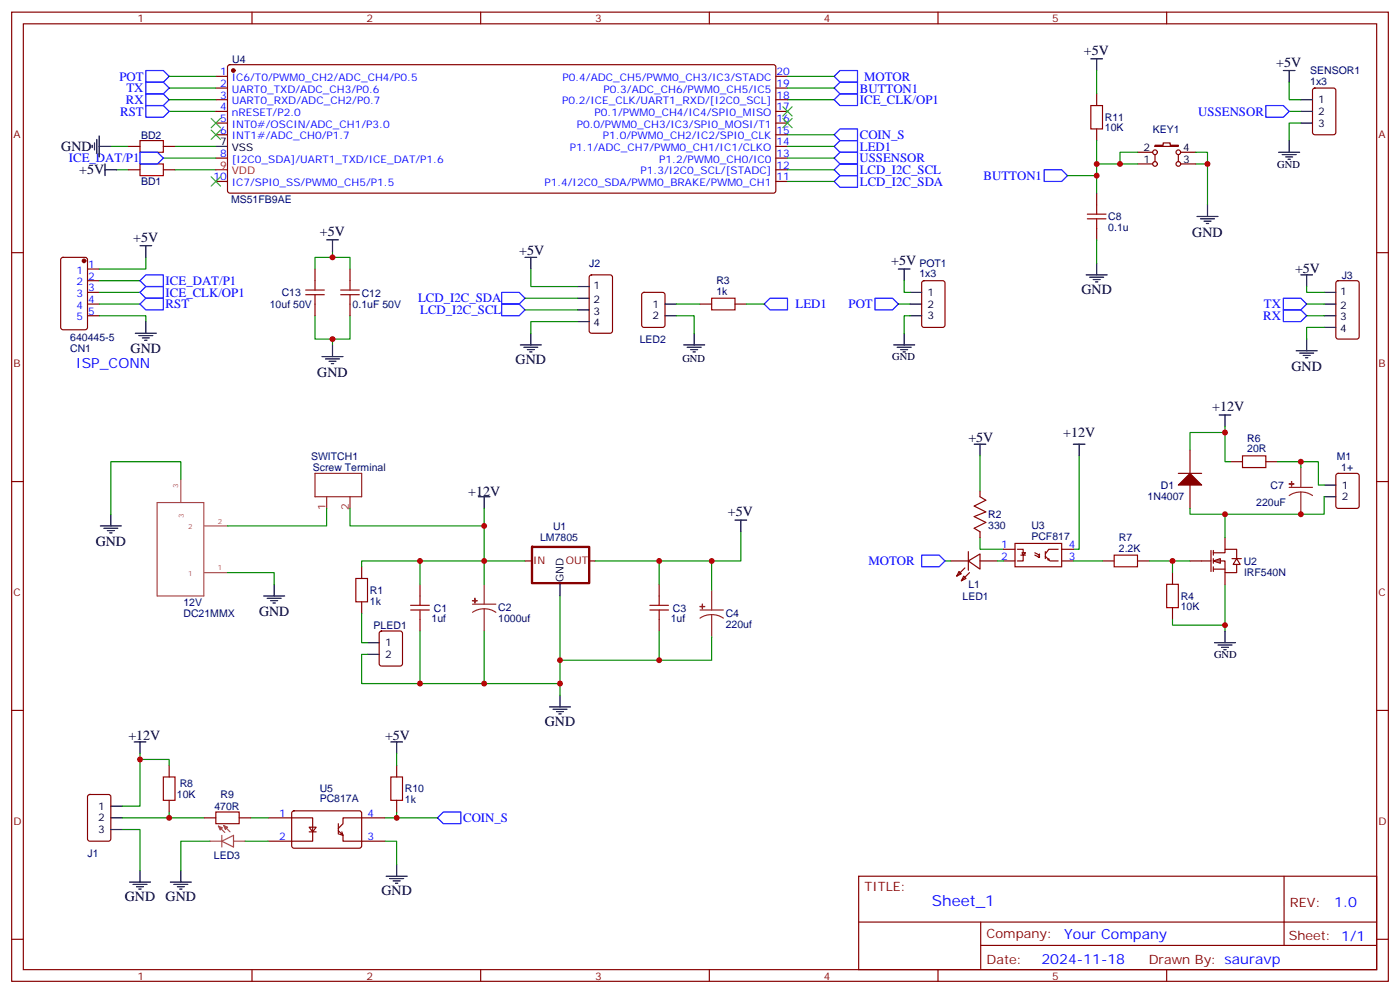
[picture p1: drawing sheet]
<svg xmlns="http://www.w3.org/2000/svg" width="423mm" height="300mm" viewBox="0 0 423 300" stroke-linecap="round" stroke-linejoin="round" font-family="sans-serif">
<g fill="none" stroke="#870000" stroke-width=".35">
<path d="M3.5 3.7h416.3v292.8h-416.3zM7.1 7.2h409.2v285.7h-409.2zM76.2 3.7v3.5M145.3 3.7v3.5M214.5 3.7v3.5M283.6 3.7v3.5M352.8 3.7v3.5M3.5 76.3h3.6M416.3 76.3h3.5M278.9 85l.5-.2h5.6l.7 .4 .1 13-.5 .7h-5.9l-.7-.4v-13zM359.8 136v7M3.5 145.5h3.6"/>
<path d="M296.3 148.3v1.8l1.8 1-3.5 1.8 3.5 1.8-3.5 1.4 3.5 1.7-3.5 1.8 1.7 1.1v1.7M356.3 143h7.1M359.8 146.5v7.1M416.3 145.5h3.5M287.5 169.5h5.3M290 172.6l.7 .8-1.4 .7zM291.4 174.1l.7 .7-1.4 .7zM291.7 171.6l-2.4 2.5M292.8 169.5l3.5-2.1v4.5zM292.8 166.7v5.6M293.2 173l-2.5 2.5M296.3 169.5h5.3"/>
<path d="M303.4 165.9h3.5M303.4 169.5h3.5M306.9 164.2h14.1v7h-14.1zM307.6 165.9h1.8v1.1M308.7 167.7h1.4M309 167h1.1l-.7 .7zM309.4 167.7v1.8h-1.8M312.9 167l1.4 .7M312.9 167.7l1.4 .7v-.3M314 168.4h.3M314 167.7h.3M314.3 167.4v.3"/>
<path d="M316.1 166.7v2.1M316.1 168.1l1.4 1.4h2.5M317.1 168.8v.3h-.3M320 165.9h-2.9l-1 1.5M321 165.9h3.6M321 169.5h3.6M3.5 214.6h3.6M416.3 214.6h3.5M259.6 264.7h156.7v28.2h-156.7zM259.7 278.6h156.4M296.6 278.6v14.1M388.3 264.7v20.9"/>
<path d="M3.5 283.8h3.6M76.2 292.9v3.6M145.3 292.9v3.6M214.5 292.9v3.6M283.6 292.9v3.6M296.6 285.6h119.5M352.8 292.9v3.6M416.3 283.8h3.5"/>
</g>
<path d="M389.8 147.2h7.1M393.3 148.7l1.9 .2 1.7 .8M393.3 148.7l-1.8 .2-1.7 .8M393.3 141.3v5.9M393.3 148.7v6.7" fill="none" stroke="#8c2424" stroke-width=".35"/>
<g fill="#8c2424" stroke="#8c2424" stroke-width=".35">
<path d="M389.8 146.2h1.4z"/>
<path d="M390.5 145.5l.1 1.4z"/>
</g>
<path d="M271.6 91.9h3.6M273.4 84.8v3.5h1.8M275.2 95.4h-1.8v5.3M296.3 137.7v10.6M326.3 137.7v28.2h-1.7M285.8 169.5h1.7M296.3 162.4v3.5h7.1M301.6 169.5h1.8M370.4 176.5v14.1" fill="none" stroke="#008700" stroke-width=".35"/>
<path d="M356.3 146.5l3.5-3.5 3.6 3.5z" fill="#870000" stroke="#870000" stroke-width=".35"/>
<g fill="none" stroke="#000" stroke-width=".35">
<path d="M271.6 81.3h3.6M273.4 81.3v3.5M275.2 95.4h3.5M275.2 88.3h3.5M275.2 91.9h3.5M270.2 104.2h6.4M271.3 104.9h4.2M272.3 105.6h2.2M273 106.3h.8M273.4 100.7v3.5M294.6 134.2h3.5M296.3 134.2v3.5"/>
<path d="M324.6 134.2h3.5M326.3 134.2v3.5M368.7 125.4h3.5M370.4 125.4v3.5"/>
</g>
<path d="M264.6 90.1h5.3l1.7 1.8-1.7 1.7h-5.3z" fill="none" stroke="#00f" stroke-width=".35"/>
<g fill="#fff" stroke="#870000" stroke-width=".35">
<path d="M366.9 169.5l2.1-.7v1.4z"/>
<path d="M373.9 168.8l1.1 1.7h-2.1z"/>
</g>
<g fill="none" stroke="#870000" stroke-width=".35">
<path d="M69 19.8l.5-.3 164.7 .1 .4 .6v37.4l-.2 .5-.5 .2h-164.4l-.5-.2-.2-.5v-37.4zM65.3 23.1h3.5M65.3 26.6h3.5M65.3 30.1h3.5M65.3 33.7h3.5M65.3 37.2h3.5M234.6 23.1h3.5M234.6 26.6h3.5M234.6 30.1h3.5M234.6 33.7h3.5M234.6 37.2h3.5M331.6 28.4v3.5"/>
<path d="M331.6 38.9v3.6M397.1 26.8l.5-.2h5.6l.7 .4v13l-.4 .7h-5.9l-.7-.5v-12.9zM38.8 51.3h3.5M38.8 44.2h3.5M49.4 51.3h3.5M49.4 44.2h3.5M65.3 40.7h3.5M65.3 47.8h3.5M65.3 54.8h3.5M234.6 51.3h3.5M234.6 44.2h3.5M234.6 40.7h3.5"/>
<path d="M234.6 47.8h3.5M234.6 54.8h3.5M331.6 58.3v3.6M344 49.5h4.5M344 46h4.5M349.2 43.9h2.5v-.7h2.1v.7h2.5v.3h-7.1zM349.2 46.7v2.1M356.3 46.7v2.1M357 49.5h4.6M357 46h4.6M18.6 78l.4-.2h6.8l.6 .4 .1 20.7-.5 .7h-7l-.6-.4-.1-20.7zM331.6 68.9v3.6"/>
<path d="M26.5 81.3h3.5M26.5 84.8h3.5M26.5 88.3h3.5M26.5 91.9h3.5M26.5 95.4h3.5M95.2 81.3v3.5M95.2 91.9v3.5M105.8 81.3v3.5M105.8 91.9v3.5M178.4 83.3l.5-.3h5.6l.7 .5v16.5l-.5 .6-5.8 .1-.7-.5v-16.5zM194.3 88.5l.4-.2h5.7l.6 .5 .1 9.4-.5 .7h-5.9l-.6-.4-.1-9.5zM211.7 91.9h3.5"/>
<path d="M222.2 91.9h3.6M404.2 85l.4-.2h5.7l.6 .4 .1 16.5-.5 .7h-5.9l-.6-.4-.1-16.5zM372.2 139.5h3.5M382.8 139.5h3.5M404.2 143.2l.4-.2h5.7l.6 .4 .1 9.5-.5 .6-5.9 .1-.6-.5-.1-9.4zM109.4 171.2v3.6M127 176.5v3.6M158.7 169.5h1.8M178.2 169.5h1.7M199.3 176.5v3.6M333.4 169.5h3.5M344 169.5h3.5"/>
<path d="M354.5 173v3.5M359.8 169.5h6.4M366.2 166.3v6.3M366.9 167h3.5v-1.1h3.5v2.9M366.9 169.5h3.5v3.5h3.5v-2.5M366.9 171.9h3.5M366.9 166.3v1.4M366.9 168.8v1.4M366.9 171.2v1.4M370.4 162.4v3.5M370.4 173v3.5M372.5 168.8h2.9"/>
<path d="M109.4 181.8v3.5M114.9 190.8l.5-.2h5.6l.7 .5v9.4l-.5 .7h-5.8l-.7-.4v-9.5zM127 187.1v3.5M199.3 187.1v3.5M354.5 183.6v3.5M51.2 231.2v3.5M119.9 231.2v3.5M26.7 240.2l.5-.2h5.6l.7 .5v12.9l-.4 .7h-5.9l-.7-.4v-13zM51.2 241.8v3.5M61.7 247.1h3.6M72.3 247.1h3.5M81.1 247.1h13.4v7h-13.4"/>
<path d="M88.4 245.2l.5-.2h20l.5 .7-.1 10.1-.6 .5-20.1-.1-.4-.6v-9.9zM93.5 249.9h2.1l-1.1 1.4zM93.5 251.3h2.1M102.3 251l1.4 1.4-.3-1.1M102.3 248.8v3.2M102.7 252l1 .4v1.7h12.7M116.4 247.1h-12.7v1.7l-1.4 1.5M119.9 241.8v3.5"/>
<circle cx="349.3" cy="49.5" r=".71"/>
<circle cx="349.3" cy="46" r=".71"/>
<circle cx="356.3" cy="46" r=".71"/>
<circle cx="356.3" cy="49.5" r=".71"/>
</g>
<g fill="none" stroke="#000" stroke-width=".35">
<path d="M329.8 17.8h3.6M331.6 17.8v3.5M388.1 21.3h3.5M389.8 21.3v3.5M393.3 37.2h3.6M393.3 30.1h3.6M393.3 33.7h3.6M27.9 43.9v.7M28.6 43.2v2.1M29.3 42.1v4.3M30 44.2h3.5M30 41.1v6.3"/>
<path d="M31.7 51.3h3.6M31.7 49.5v3.6M65.3 44.2h3.5M386.6 46h6.4M387.7 46.7h4.2M388.8 47.4h2.1M389.5 48.1h.7M389.8 42.5v3.5M42.3 74.2h3.6M44.1 74.2v3.6M98.8 72.5h3.5M100.5 72.5v3.5"/>
<path d="M158.7 77.8h3.6M160.5 77.8v3.5M331.6 79.5v3.5M361.9 65.4h6.4M363 66.1h4.2M364.1 66.8h2.1M364.8 67.5h.7M365.1 61.9v3.5M44.1 97.2v3.5M174.6 86.6h3.6M174.6 90.1h3.6M174.6 93.6h3.6"/>
<path d="M174.6 97.2h3.6M201.1 91.9h3.5M201.1 95.4h3.5M328.4 83h6.4M329.5 83.7h4.2M330.6 84.5h2.1M331.3 85.2h.7M393.3 83h3.6M395.1 83v3.6M400.4 91.9h3.5M400.4 95.4h3.5M400.4 88.3h3.5"/>
<path d="M400.4 98.9h3.5M40.9 100.7h6.4M42 101.4h4.2M43 102.1h2.2M43.7 102.8h.7M97.4 107.7h6.3M98.4 108.4h4.3M99.5 109.1h2.1M100.2 109.9h.7M100.5 104.2v3.5M157.3 104.2h6.4M158.4 104.9h4.2"/>
<path d="M159.5 105.6h2.1M160.2 106.3h.7M160.5 100.7v3.5M206.7 104.2h6.4M207.8 104.9h4.2M208.8 105.6h2.2M209.5 106.3h.8M209.9 100.7v3.5M391.9 106h6.4M393 106.7h4.2M394.1 107.4h2.1M394.8 108.1h.7"/>
<path d="M395.1 102.4v3.6M30.3 158.9h6.4M31.4 159.6h4.2M33.5 155.4v3.5M144.6 150.1h3.6M146.4 150.1v3.5M222.2 157.1h3.6M224 157.1v3.6M400.4 146.5h3.5M400.4 150.1h3.5M32.5 160.3h2.1M33.2 161h.7"/>
<path d="M82.9 176.5v3.6M169.3 176.5v3.6M79.7 180.1h6.4M80.8 180.8h4.2M81.8 181.5h2.2M82.5 182.2h.8M111.1 194.2h3.6M111.1 197.7h3.6M367.2 194.2h6.4M368.3 194.9h4.2M369.4 195.6h2.1M370.1 196.3h.7"/>
<path d="M370.4 190.6v3.6M166.2 213.6h6.3M167.2 214.3h4.2M168.3 215h2.1M169 215.7h.7M169.3 210v3.6M40.6 224.2h3.5M42.3 224.2v3.5M118.2 224.2h3.5M119.9 224.2v3.5M33.5 250.6h3.5M33.5 243.6h3.5"/>
<path d="M33.5 247.1h3.5M39.2 266.5h6.3M40.2 267.2h4.2M41.3 267.9h2.1M42 268.6h.7M42.3 263v3.5M51.5 266.5h6.4M52.6 267.2h4.2M53.6 267.9h2.1M54.3 268.6h.7M54.7 263v3.5M116.8 264.7h6.3"/>
<path d="M117.8 265.4h4.3M118.9 266.1h2.1M119.6 266.8h.7M119.9 261.2v3.5"/>
</g>
<g fill="none" stroke="#00f" stroke-width=".35">
<path d="M44.1 31.9h5.3l1.8 1.8-1.8 1.7h-5.3zM44.1 21.3h5.3l1.8 1.8-1.8 1.7h-5.3zM44.1 24.8h5.3l1.8 1.8-1.8 1.8h-5.3zM44.1 28.4h5.3l1.8 1.7-1.8 1.8h-5.3zM252.2 30.1l1.8-1.7h5.3v3.5h-5.3zM252.2 23.1l1.8-1.8h5.3v3.5h-5.3zM252.2 26.6l1.8-1.8h5.3v3.6h-5.3zM254 38.9h5.3v3.6h-5.3l-1.8-1.8zM382.8 31.9h5.3l1.7 1.8-1.7 1.7h-5.3zM42.3 46h5.3l1.8 1.8-1.8 1.7h-5.3zM252.2 47.8l1.8-1.8h5.3v3.5h-5.3zM252.2 44.2l1.8-1.7h5.3v3.5h-5.3z"/>
<path d="M252.2 51.3l1.8-1.8h5.3v3.6h-5.3zM252.2 54.8l1.8-1.7h5.3v3.5h-5.3zM315.7 51.3h5.3l1.8 1.8-1.8 1.7h-5.3zM42.3 91.9l1.8-1.8h5.3v3.5h-5.3zM42.3 88.3l1.8-1.7h5.3v3.5h-5.3zM42.3 84.8l1.8-1.8h5.3v3.6h-5.3zM151.7 91.9h5.3l1.7 1.7-1.7 1.8h-5.3zM151.7 88.3h5.3l1.7 1.8-1.7 1.8h-5.3zM232.8 90.1h5.3v3.5h-5.3l-1.7-1.7zM388.1 90.1h5.2l1.8 1.8-1.8 1.7h-5.2zM388.1 93.6h5.2l1.8 1.8-1.8 1.8h-5.2zM278.7 167.7h5.3l1.8 1.8-1.8 1.7h-5.3z"/>
<path d="M132.3 247.1l1.8-1.8h5.2v3.5h-5.2z"/>
</g>
<g fill="none" stroke="#008700" stroke-width=".35">
<path d="M51.2 33.7h14.1M51.2 30.1h14.1M51.2 23.1h14.1M51.2 26.6h14.1M238.1 30.1h14.1M238.1 23.1h14.1M238.1 26.6h14.1M331.6 21.3v7.1M389.8 24.8v5.3h3.5M389.8 33.7h3.5M393.3 37.2h-3.5v5.3M33.5 44.2h5.3"/>
<path d="M35.3 51.3h3.5M49.4 47.8h15.9M52.9 44.2h12.4M52.9 51.3h12.4M238.1 44.2h14.1M238.1 51.3h14.1M238.1 47.8h14.1M238.1 54.8h14.1M238.1 40.7h14.1M322.8 53.1h8.8M331.6 42.5v7h12.4M331.6 49.5v8.8"/>
<path d="M344 46h-5.3v3.5M361.6 46h3.5v15.9M361.6 49.5h3.5M44.1 77.8v3.5h-14.1M100.5 76v1.8M331.6 72.5v7M30 91.9h12.3M30 88.3h12.3M30 84.8h12.3M30 95.4h14.1v1.8M95.2 95.4v7h10.6v-7M95.2 81.3v-3.5h10.6v3.5"/>
<path d="M158.7 90.1h15.9M158.7 93.6h15.9M160.5 81.3v5.3h14.1M174.6 97.2h-14.1v3.5M204.6 95.4h5.3v5.3M204.6 91.9h7.1M225.8 91.9h5.3M395.1 86.6v1.7h5.3M395.1 91.9h5.3M395.1 95.4h5.3M400.4 98.9h-5.3v3.5M100.5 102.4v1.8"/>
<path d="M370.4 128.9v1.8h-10.6v5.3M370.4 130.7v8.8h1.8M386.3 139.5h12.3v7h1.8M393.3 139.5v1.8M54.7 144.8v-5.3h-21.2v15.9M98.8 153.6v5.3h-30M105.8 153.6v5.3h40.6v17.6M146.4 153.6v5.3M359.8 153.6v1.8h10.6M400.4 150.1v5.3h-30v7M68.8 173h14.1v3.5M127 169.5v7"/>
<path d="M158.7 169.5h-49.3v1.7M179.9 169.5h19.4v7M199.3 169.5h15.9v8.8M224 160.7v8.8h-8.8M324.6 169.5h8.8M347.5 169.5h12.3M354.5 169.5v3.5M109.4 185.3v8.9h1.7M127 190.6v15.9M146.4 190.6v15.9h-37v-8.8h1.7M169.3 180.1v19.4h30v-8.9M169.3 199.5v10.5"/>
<path d="M215.2 192.4v7.1h-15.9M354.5 187.1v1.8h15.9M146.4 206.5h22.9M42.3 227.7v15.9h-5.3M42.3 229.4h8.9v1.8M119.9 227.7v3.5M37 250.6h5.3v12.4M51.2 245.3v1.8h-14.2M51.2 247.1h10.5M63.5 254.1h-8.8v8.9M74.1 254.1h7M75.8 247.1h5.3"/>
<path d="M116.4 254.1h3.5v7.1M119.9 245.3v1.8h-3.5M119.9 247.1h12.4"/>
</g>
<path d="M47.5 151.8h14.1v28.3h-14.1zM54.7 144.8v6.9M61.8 158.9h7M61.8 173h7M63.5 254.1h3.5M66 249.6l2 1.9M67.1 254.1l3.5-1.7v3.5zM67.1 252.4v3.5M67.6 249.4l2 1.9M70.6 254.1h3.5" fill="none" stroke="#a64a4a" stroke-width=".35"/>
<path d="M160.9 165.3h17.2v10.9h-17.2z" fill="none" stroke="#870000" stroke-width=".71"/>
<g fill="none" stroke="#a10000" stroke-width=".35">
<path d="M329.8 31.9h3.6v7h-3.6zM42.3 49.5h7.1v3.6h-7.1zM42.3 42.5h7.1v3.5h-7.1zM328.8 66.1h5.6M328.8 64.7h5.6M331.6 61.9v2.8M331.6 66.1v2.8M92.4 89h5.7M92.4 87.6h5.7M95.2 84.8v2.8M95.2 89v2.9M103 89h5.7"/>
<path d="M103 87.6h5.7M105.8 84.8v2.8M105.8 89v2.9M215.2 90.1h7v3.5h-7zM375.7 137.7h7.1v3.6h-7.1zM107.6 174.8h3.5v7h-3.5zM336.9 167.7h7.1v3.5h-7.1zM352.8 176.5h3.5v7.1h-3.5zM124.2 184.3h5.6M124.2 182.9h5.6M127 180.1v2.8M127 184.3v2.8"/>
<path d="M196.5 184.3h5.6M196.5 182.9h5.6M199.3 180.1v2.8M199.3 184.3v2.8M49.4 234.7h3.5v7.1h-3.5zM118.2 234.7h3.5v7.1h-3.5zM65.3 245.3h7v3.5h-7z"/>
</g>
<g fill="none" stroke="#8c2424" stroke-width=".35">
<path d="M95.2 143h14.2v7.1h-14.2zM98.8 150.1v3.5M105.8 150.1v3.5M146.4 176.5v6M215.2 178.3v6M142.9 182.5h7M146.4 183.9l1.9 .3 1.6 .8M146.4 183.9l-1.8 .3-1.7 .8M146.4 183.9v6.7M211.7 184.3h7M215.2 185.7l1.8 .2 1.7 .9M215.2 185.7l-1.9 .2-1.6 .9"/>
<path d="M215.2 185.7v6.7"/>
</g>
<g fill="#8c2424" stroke="#8c2424" stroke-width=".35">
<path d="M142.9 181.5h1.4z"/>
<path d="M143.6 180.8v1.4z"/>
<path d="M211.7 183.2l1.4 .1z"/>
<path d="M212.4 182.5v1.4z"/>
</g>
<g fill="#870000" stroke="#870000" stroke-width=".35">
<circle cx="25.4" cy="78.8" r=".53"/>
<circle cx="70.6" cy="21.3" r=".53"/>
</g>
<path d="M65.3 51.3h3.5" fill="none" stroke="#f00" stroke-width=".35"/>
<path d="M63.9 35.8l2.8 2.8M63.9 39.3l2.8 2.8M66.7 35.8l-2.8 2.8M66.7 39.3l-2.8 2.8M236.7 32.2l2.8 2.9M236.7 35.8l2.8 2.8M239.5 32.2l-2.8 2.9M239.5 35.8l-2.8 2.8M63.9 53.4l2.8 2.8M66.7 53.4l-2.8 2.8" fill="none" stroke="#3c3" stroke-width=".35"/>
<g fill="#a64a4a" stroke="#a64a4a" stroke-width=".3">
<path d="M67.6 249.4l1.2 .5-.7 .7z"/>
<path d="M66 249.6l1.3 .5-.7 .7z"/>
</g>
<g fill="#c00">
<circle cx="146.4" cy="206.5" r=".88"/>
<circle cx="169.3" cy="206.5" r=".88"/>
<circle cx="169.3" cy="199.5" r=".88"/>
<circle cx="199.3" cy="199.5" r=".88"/>
<circle cx="199.3" cy="169.5" r=".88"/>
<circle cx="215.2" cy="169.5" r=".88"/>
<circle cx="100.5" cy="77.8" r=".88"/>
<circle cx="100.5" cy="102.4" r=".88"/>
<circle cx="393.3" cy="155.4" r=".88"/>
<circle cx="370.4" cy="155.4" r=".88"/>
<circle cx="370.4" cy="130.7" r=".88"/>
<circle cx="393.3" cy="139.5" r=".88"/>
<circle cx="354.5" cy="169.5" r=".88"/>
<circle cx="370.4" cy="188.9" r=".88"/>
<circle cx="146.4" cy="158.9" r=".88"/>
<circle cx="127" cy="206.5" r=".88"/>
<circle cx="146.4" cy="169.5" r=".88"/>
<circle cx="127" cy="169.5" r=".88"/>
<circle cx="42.3" cy="229.4" r=".88"/>
<circle cx="51.2" cy="247.1" r=".88"/>
<circle cx="119.9" cy="247.1" r=".88"/>
<circle cx="338.7" cy="49.5" r=".88"/>
<circle cx="331.6" cy="49.5" r=".88"/>
<circle cx="365.1" cy="49.5" r=".88"/>
<circle cx="331.6" cy="53.1" r=".88"/>
</g>
<text font-size="4.6" fill="#00f" x="281.7" y="273.8">Sheet_1</text>
<g font-size="4.2">
<text x="327.7" y="16.6">+5V</text>
<text x="385.9" y="20.1">+5V</text>
<text x="18.5" y="45.6">GND</text>
<text x="23.9" y="52.7">+5V</text>
<text x="96.7" y="71.3">+5V</text>
<text x="360.5" y="71.5">GND</text>
<text x="40.3" y="73.1">+5V</text>
<text x="157" y="77">+5V</text>
<text x="269.5" y="80.1">+5V</text>
<text x="391.6" y="82.3">+5V</text>
<text x="327" y="88.7">GND</text>
<text x="39.5" y="106.7">GND</text>
<text x="96" y="113.8">GND</text>
<text x="155.9" y="109.9">GND</text>
<text x="390.5" y="112">GND</text>
<text x="366.5" y="124.2">+12V</text>
<text x="292.8" y="133.5">+5V</text>
<text x="321.5" y="132.1">+12V</text>
<text x="141.6" y="149.8">+12V</text>
<text x="220.1" y="155.9">+5V</text>
<text x="28.9" y="164.9">GND</text>
<text x="78.3" y="186.1">GND</text>
<text x="164.7" y="219.2">GND</text>
<text x="38.8" y="223.4">+12V</text>
<text x="116.4" y="223.4">+5V</text>
<text x="37.7" y="272.1">GND</text>
<text x="50.1" y="272.1">GND</text>
<text x="115.4" y="270.4">GND</text>
</g>
<g font-size="4.2" fill="#00f">
<text x="22.9" y="111.3">ISP_CONN</text>
<text x="403.4" y="274">1.0</text>
<text x="321.8" y="283.5">Your Company</text>
<text x="314.9" y="291.4">2024-11-18</text>
</g>
<g font-size="3.9" fill="#00f">
<text x="36.1" y="24.3">POT</text>
<text x="38.2" y="27.8">TX</text>
<text x="260" y="28">BUTTON1</text>
<text x="261.3" y="24.3">MOTOR</text>
<text x="36.3" y="34.9">RST</text>
<text x="38" y="31.4">RX</text>
<text x="260" y="31.4">ICE_CLK/OP1</text>
<text x="362.3" y="34.9">USSENSOR</text>
<text x="260" y="42">COIN_S</text>
<text x="260" y="45.5">LED1</text>
<text x="20.8" y="49">ICE_DAT/P1</text>
<text x="259.9" y="49">USSENSOR</text>
<text x="260" y="52.6">LCD_I2C_SCL</text>
<text x="260" y="56.1">LCD_I2C_SDA</text>
<text x="297.4" y="54.3">BUTTON1</text>
<text x="50.1" y="89.6">ICE_CLK/OP1</text>
<text x="50.1" y="86.1">ICE_DAT/P1</text>
<text x="50.1" y="93.2">RST</text>
<text x="126.4" y="91.4">LCD_I2C_SDA</text>
<text x="127.1" y="94.9">LCD_I2C_SCL</text>
<text x="240.6" y="93.1">LED1</text>
<text x="256.6" y="93.1">POT</text>
<text x="382.2" y="93.1">TX</text>
<text x="382" y="96.6">RX</text>
<text x="262.6" y="170.7">MOTOR</text>
<text x="140.1" y="248.4">COIN_S</text>
</g>
<g font-size="3.9" fill="#800">
<text x="261.4" y="269.3">TITLE:</text>
<text x="390" y="274">REV:</text>
<text x="298.3" y="283.5">Company:</text>
<text x="389.7" y="284.1">Sheet: 1/1</text>
<text x="298.3" y="291.2">Date:</text>
<text x="347.4" y="291.3">Drawn By: sauravp</text>
</g>
<g font-size="3.2" fill="#800">
<text x="41.6" y="6.7">1</text>
<text x="110.8" y="6.7">2</text>
<text x="179.9" y="6.7">3</text>
<text x="249.1" y="6.7">4</text>
<text x="318.2" y="6.7">5</text>
<text x="4.1" y="41.8">A</text>
<text x="416.8" y="41.8">A</text>
<text x="4.1" y="110.9">B</text>
<text x="416.8" y="110.9">B</text>
<text x="4.1" y="180.1">C</text>
<text x="416.8" y="180.1">C</text>
<text x="4.1" y="249.2">D</text>
<text x="416.8" y="249.2">D</text>
<text x="41.6" y="295.9">1</text>
<text x="110.8" y="295.9">2</text>
<text x="179.9" y="295.9">3</text>
<text x="249.1" y="295.9">4</text>
<text x="318.2" y="295.9">5</text>
</g>
<g font-size="3.2" fill="#00f">
<text x="66.6" y="22.7">1</text>
<text x="234.8" y="22.7">20</text>
<text x="66.6" y="29.8">3</text>
<text x="66.6" y="26.2">2</text>
<text x="70.1" y="28">UART0_TXD/ADC_CH3/P0.6</text>
<text x="70.1" y="24.5">IC6/T0/PWM0_CH2/ADC_CH4/P0.5</text>
<text x="170.1" y="24.5">P0.4/ADC_CH5/PWM0_CH3/IC3/STADC</text>
<text x="182.5" y="28">P0.3/ADC_CH6/PWM0_CH5/IC5</text>
<text x="234.8" y="26.2">19</text>
<text x="234.8" y="29.8">18</text>
<text x="66.6" y="33.3">4</text>
<text x="70.1" y="35.1">nRESET/P2.0</text>
<text x="70.1" y="31.5">UART0_RXD/ADC_CH2/P0.7</text>
<text x="170" y="31.5">P0.2/ICE_CLK/UART1_RXD/[I2C0_SCL]</text>
<text x="179.8" y="35.1">P0.1/PWM0_CH4/IC4/SPI0_MISO</text>
<text x="234.8" y="33.3">17</text>
<text x="66.6" y="40.4">6</text>
<text x="66.6" y="36.8">5</text>
<text x="70.1" y="38.6">INT0#/OSCIN/ADC_CH1/P3.0</text>
<text x="174.4" y="38.6">P0.0/PWM0_CH3/IC3/SPI0_MOSI/T1</text>
<text x="234.8" y="36.8">16</text>
<text x="234.8" y="40.4">15</text>
<text x="66.6" y="47.4">8</text>
<text x="70.1" y="42.1">INT1#/ADC_CH0/P1.7</text>
<text x="172.3" y="45.6">P1.1/ADC_CH7/PWM0_CH1/IC1/CLKO</text>
<text x="182.3" y="42.1">P1.0/PWM0_CH2/IC2/SPI0_CLK</text>
<text x="234.8" y="43.9">14</text>
<text x="234.8" y="47.4">13</text>
<text x="70.1" y="49.2">[I2C0_SDA]/UART1_TXD/ICE_DAT/P1.6</text>
<text x="193.7" y="52.7">P1.3/I2C0_SCL/[STADC]</text>
<text x="199.4" y="49.2">P1.2/PWM0_CH0/IC0</text>
<text x="234.8" y="50.9">12</text>
<text x="64.6" y="54.5">10</text>
<text x="70.1" y="56.2">IC7/SPI0_SS/PWM0_CH5/P1.5</text>
<text x="164.6" y="56.2">P1.4/I2C0_SDA/PWM0_BRAKE/PWM0_CH1</text>
<text x="234.8" y="54.5">11</text>
<text x="23.1" y="82.7">1</text>
<text x="26.6" y="80.9">1</text>
<text x="23.1" y="86.2">2</text>
<text x="23.1" y="89.7">3</text>
<text x="26.6" y="84.5">2</text>
<text x="26.6" y="88">3</text>
<text x="23.1" y="93.3">4</text>
<text x="26.6" y="91.5">4</text>
<text x="26.6" y="95">5</text>
<text x="23.1" y="96.8">5</text>
<text x="302.8" y="165.6">1</text>
<text x="323.1" y="165.6">4</text>
<text x="302.8" y="169.1">2</text>
<text x="323.1" y="169.1">3</text>
<text x="84.4" y="246.7">1</text>
<text x="111.1" y="246.7">4</text>
<text x="84.4" y="253.8">2</text>
<text x="111.1" y="253.8">3</text>
</g>
<g font-size="3.2" fill="#000080">
<text x="70.2" y="18.9">U4</text>
<text x="396.2" y="22.4">SENSOR1</text>
<text x="396.2" y="25.5">1x3</text>
<text x="42.7" y="41.9">BD2</text>
<text x="334.1" y="39.7">10K</text>
<text x="334.1" y="36.5">R11</text>
<text x="348.6" y="40.1">KEY1</text>
<text x="42.7" y="56">BD1</text>
<text x="69.9" y="61.2">MS51FB9AE</text>
<text x="335.1" y="69.8">0.1u</text>
<text x="335.1" y="66.6">C8</text>
<text x="178.2" y="80.7">J2</text>
<text x="278" y="80.6">POT1</text>
<text x="278" y="83.7">1x3</text>
<text x="85.2" y="89.5">C13</text>
<text x="109.4" y="89.6">C12</text>
<text x="216.6" y="89">1k</text>
<text x="216.6" y="85.9">R3</text>
<text x="405.7" y="84.2">J3</text>
<text x="81.6" y="93">10uf 50V</text>
<text x="106.6" y="93">0.1uF 50V</text>
<text x="21.2" y="103.2">640445-5</text>
<text x="21.2" y="106.3">CN1</text>
<text x="193.4" y="103.6">LED2</text>
<text x="377.1" y="136.7">20R</text>
<text x="377.1" y="133.5">R6</text>
<text x="94.1" y="138.9">SWITCH1</text>
<text x="94.6" y="142.4">Screw Terminal</text>
<text x="404.2" y="138.9">M1</text>
<text x="405.6" y="142.4">1+</text>
<text x="351" y="147.8">D1</text>
<text x="384.2" y="147.7">C7</text>
<text x="347" y="151.2">1N4007</text>
<text x="379.9" y="153">220uF</text>
<text x="167.2" y="160">U1</text>
<text x="298.8" y="159.7">330</text>
<text x="298.8" y="156.5">R2</text>
<text x="311.9" y="159.9">U3</text>
<text x="163.3" y="163.6">LM7805</text>
<text x="311.9" y="163.1">PCF817</text>
<text x="338.3" y="166.7">2.2K</text>
<text x="338.3" y="163.5">R7</text>
<text x="376.1" y="170.6">U2</text>
<text x="111.8" y="179.4">R1</text>
<text x="292.8" y="177.8">L1</text>
<text x="376.2" y="174.1">IRF540N</text>
<text x="55.5" y="183.1">12V</text>
<text x="111.8" y="182.6">1k</text>
<text x="131.2" y="184.9">C1</text>
<text x="150.6" y="184.6">C2</text>
<text x="203.5" y="184.9">C3</text>
<text x="291" y="181.3">LED1</text>
<text x="357" y="184.3">10K</text>
<text x="357" y="181.2">R4</text>
<text x="55.5" y="186.3">DC21MMX</text>
<text x="113" y="190">PLED1</text>
<text x="130.5" y="188">1uf</text>
<text x="150.6" y="187.8">1000uf</text>
<text x="202.8" y="188">1uf</text>
<text x="219.4" y="189.6">220uf</text>
<text x="219.4" y="186.4">C4</text>
<text x="54.3" y="237.7">R8</text>
<text x="96.7" y="239.1">U5</text>
<text x="122.4" y="239.4">R10</text>
<text x="53.5" y="241.2">10K</text>
<text x="64.9" y="244.7">470R</text>
<text x="66.7" y="241.1">R9</text>
<text x="96.7" y="242.3">PC817A</text>
<text x="122.4" y="242.6">1k</text>
<text x="26.5" y="258.8">J1</text>
<text x="64.7" y="259.5">LED3</text>
</g>
<g font-size="3.2">
<text x="398.6" y="31.2">1</text>
<text x="398.6" y="34.7">2</text>
<text x="398.6" y="38.2">3</text>
<text x="66.6" y="43.9">7</text>
<text x="70.1" y="45.6">VSS</text>
<text x="345.8" y="45.6">2</text>
<text x="357.7" y="45.6">4</text>
<text x="345.8" y="49.2">1</text>
<text x="357.7" y="49.2">3</text>
<text x="386.2" y="50.7">GND</text>
<text x="179.5" y="87.3">1</text>
<text x="280.5" y="89.4">1</text>
<text x="405.2" y="89">1</text>
<text x="179.5" y="91.5">2</text>
<text x="179.5" y="95">3</text>
<text x="197.3" y="92.9">1</text>
<text x="280.5" y="92.9">2</text>
<text x="405.2" y="93.3">2</text>
<text x="179.5" y="98.6">4</text>
<text x="197.3" y="96.4">2</text>
<text x="280.5" y="96.4">3</text>
<text x="405.2" y="96.8">3</text>
<text x="405.2" y="100.3">4</text>
<text x="206.3" y="109.5">GND</text>
<text x="269.8" y="108.9">GND</text>
<text x="405.7" y="147.6">1</text>
<text x="405.7" y="151.1">2</text>
<text x="170.4" y="175.8" transform="rotate(-90 170.4 175.8)">GND</text>
<text x="116.4" y="195.2">1</text>
<text x="116.4" y="198.8">2</text>
<text x="367.1" y="198.7">GND</text>
<text x="29.7" y="244.6">1</text>
<text x="29.7" y="251.7">3</text>
<text x="29.7" y="248.1">2</text>
</g>
<g font-size="3.2" fill="#f00">
<text x="66.6" y="50.9">9</text>
<text x="70.1" y="52.7">VDD</text>
</g>
<g font-size="3.2" fill="#8d2323">
<text x="98.4" y="154.2" transform="rotate(-90 98.4 154.2)">1</text>
<text x="105.5" y="154.2" transform="rotate(-90 105.5 154.2)">2</text>
</g>
<g font-size="3.2" fill="#880001">
<text x="161.2" y="170.5">IN</text>
<text x="171.1" y="170.5">OUT</text>
</g>
<g font-size="2.1" fill="#a54b4b">
<text x="53.9" y="147.6" transform="rotate(-90 53.9 147.6)">3</text>
<text x="55.6" y="156.5" transform="rotate(-90 55.6 156.5)">3</text>
<text x="56.9" y="159.9">2</text>
<text x="65.9" y="158.2">2</text>
<text x="65.9" y="172.3">1</text>
<text x="56.9" y="174">1</text>
</g>
</svg>
